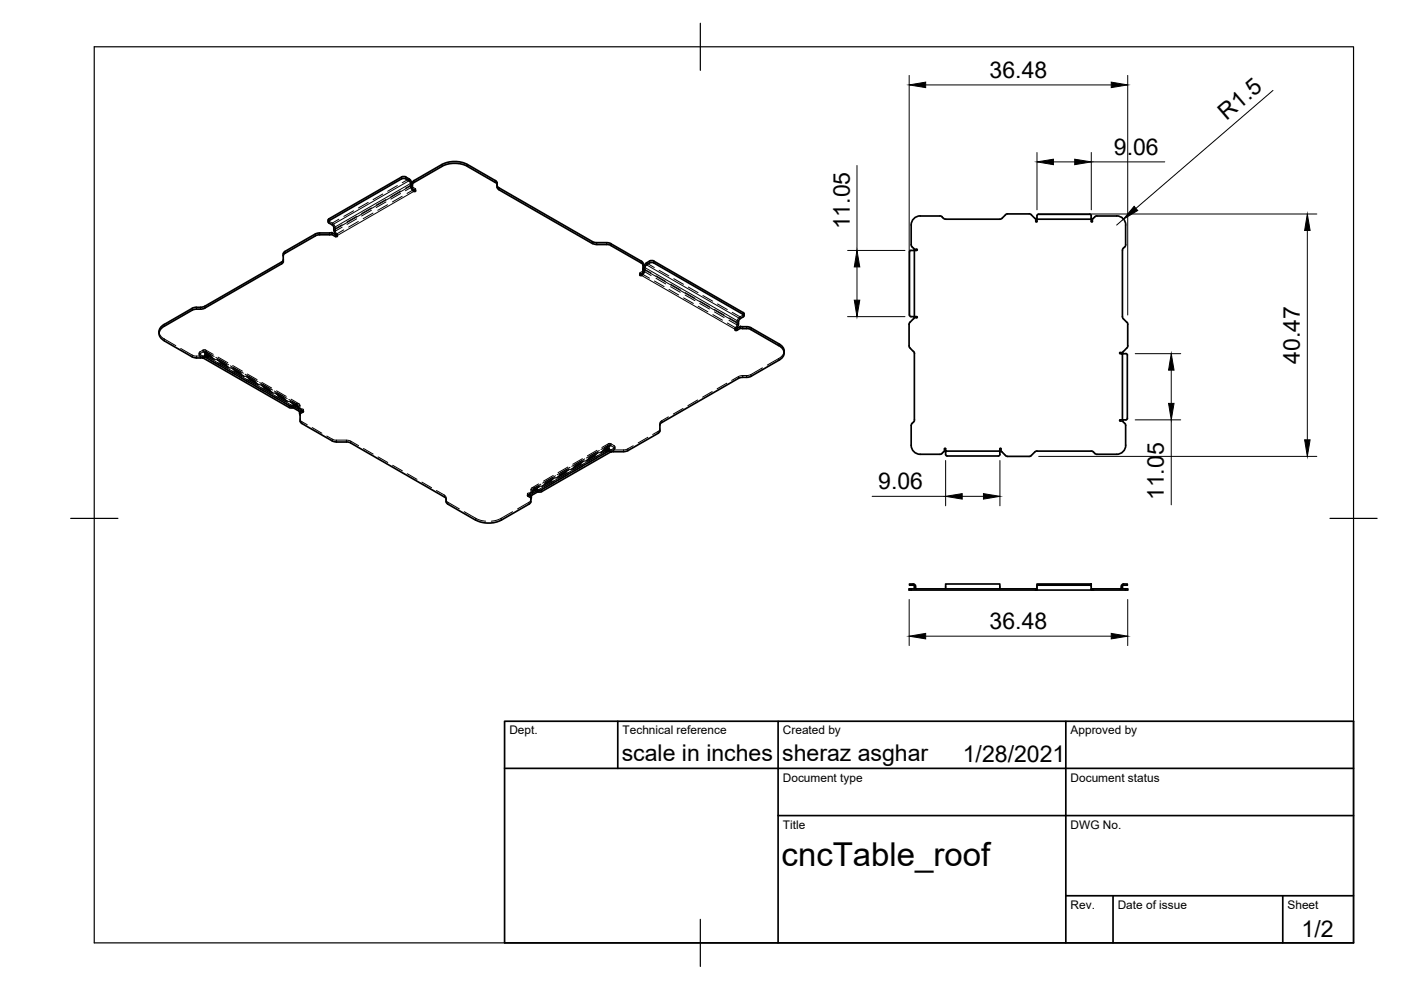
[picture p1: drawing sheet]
<svg xmlns="http://www.w3.org/2000/svg" width="297mm" height="210mm" viewBox="0 0 297 210" stroke-linecap="round" stroke-linejoin="round" font-family="sans-serif">
<!-- layer: Visible -->
<g fill="none" stroke="#000" stroke-width=".36">
<path d="M85.1 37.9l-15.3 8.9M85.2 37.9h.9M86 37.9l.9 .6 .2 .4M86 37.5l.7 .4M86.1 37.5l-.7-.1-.3 .1-15.3 8.9-.2 .3v.3M86.7 37.9l.5 .5 .2 .7M87.1 38.9v.5M87.1 39.4l.2 .7a.67 .67 0 0 0 .8 .5v-.2l-.8-.4v-.4M87.4 39.1v.4M87.4 39.7l-.1 .3M87.4 39.3l-.1 .3M87.8 38.7l-.4 .5"/>
<path d="M93.7 35.3a6 6 0 0 1 5.4 0M93.7 35.3l-5.9 3.4M99.1 35.3l5.9 3.4M105 38.3l-5.9-3.4a6 6 0 0 0-5.4 0l-6.1 3.5-.2 .4v.9M105 38.3l.4 .5M105 38.7l.4 .5M105.4 39.3l.4 .5 19.8 11.4 .6 .2 3.1 .1 6.7 3.9 .4 .5M105.4 38.8v.9M105.4 39.7l.4 .5M59.7 55.6l-16.3 9.3-2.6 .5-6 3.4M60.1 55.1l-.4 .5M69.8 46.8l-.2 .3 .8 .6a1.02 1.02 0 0 1 .4 1.1"/>
<path d="M70.4 49.3l-3 .1-.5 .2-6.7 3.9-.2 .3v1.8l-.3 .4-16.3 9.3-2.6 .5-6 3.4a1.62 1.62 0 0 0-1.1 1.5 1.62 1.62 0 0 0 1.1 1.5M70.4 49.7l-3.3 .2-6.7 3.8-.4 .5M70.8 48.8l.2 .6 .5 .6-.4 .1-.7-.4v-.4l.9 .5M105.7 40.2l19.9 11.4 .9 .3h2.8l6.7 3.9 .4 .5M136.3 55.9l.1 1.9M136.7 56.7a1.31 1.31 0 0 1-1 1.7v-.2l.7-.4-.1-.7M137.7 55.4a1.84 1.84 0 0 0-1.3 1.9M137.7 55.3h.9M138.6 55.7l19 11M138.6 55.4l19 10.9M138.6 55.7a1.54 1.54 0 0 0-1.9 1M193.1 53.1h.8"/>
<path d="M193.2 53.1l-.4 .3v13.4M194.4 53.1h-.5v14l.6 .2-.7 .1-1 1.2-.1 4.7M199.7 46l.8 .5h11.5M199.8 46l-.3-.2h-4.4a1.92 1.92 0 0 0-1.9 1.9v4.2l.2 .4a1.12 1.12 0 0 0 1 .6v.2M213.6 45.4h4.6M213.6 45.3l-.3 .1-.9 .9-.4 .2M218.2 45.3l.5 .2M218.7 45.5l.9 .9M219.6 46.4l.1 .7 .2-.6h11.5v.5l.1 .1 .1-.7M219.9 46.5v-.9l.3-.2h10.8l.3 .2 .1 .9M232.1 46l-.5 .4M232.6 45.8h4.2a1.88 1.88 0 0 1 1.9 1.9v4.2l-.7 1.2v14"/>
<path d="M232.6 45.8l-.5 .2M34.8 68.8l-.4 .2a1.74 1.74 0 0 0-.7 1.7M34.8 72.3l6 3.4 .9 .2M41.7 75.9h.8M43.1 75.9l18.2 10.5h.9M43.5 75.7l.3 .1 .4-.2-.3-.1-.9 .4h-.5M43.6 75.8l19.9 11.4 .6-.1 .2 .1v.1M155.9 69.8v.2h.3M156.2 69.6l-.1 .1M156.6 68.7l-.2 .6-.5 .5M156.9 67.6a1.06 1.06 0 0 0-.3 1.1M157 69.2l1.6 .1 .6 .2 5.9 3.4"/>
<path d="M157 69.6l1.6 .1 .6 .2 5.9 3.4M157 69.2v.4l-.8 .4M157 69.2l-.8 .5M157.6 66.3l.2 .2M157.6 66.6l.2 .4-.9 .6M157.8 66.5v.4M165.1 76.4l-5.9 3.4-2.6 .4-16.3 9.4-.3 .3-.1 1.4-.1 .4-6.7 3.9M165.1 72.9l.4 .3a1.68 1.68 0 0 1 .8 1.2M165.1 73.3a1.63 1.63 0 0 1 1.2 1.5 1.63 1.63 0 0 1-1.2 1.6M166.2 74.5v.3M192.7 73.3l.1 .3 1 1.1 .1 .3v14.2l-.5 .6M192.8 66.8l.2 .3h.9"/>
<path d="M237.5 75h.5v14l-.6 .1 .1 .2a.92 .92 0 0 1 1 .5M238 67.1l.1 .3 .8 .9M238 75h.7M238.7 75l.3 .3M238.9 73.8l-.9 1h-.6l.1 .2M238.9 68.3l.2 .5v4.5M239 75.3v13.4M239.1 73.3l-.2 .5M63.5 87.8l.1 .2M63.6 88v1.3l.2 .3 6.6 3.9 .9 .2h2.5l.6 .2 19.8 11.5M63.9 87.2l-.4 .2v.4l.8-.5M129 95.6l-16.3 9.4"/>
<path d="M129.1 95.5l-.4 .2-.3-.2 .3-.2 .9 .5h.5M129.5 95.8l-14.7 8.4-.8 .1M130.1 95.8h2.1M133.1 95.5l-.9 .3M193.4 89.8l-.2 .4v4.2a1.92 1.92 0 0 0 1.9 1.9h4.2l.5-.2M200.5 95.6v.9l.3 .2M200.8 96.7h10.9M212 95.6v.8M212 95.2v.4h-11.5v-.5h-.2a.97 .97 0 0 1-.6 1M212 96.4l-.3 .3M212 95.1h.2v.6l1.1 1 .3 .1M218.7 96.6l-.5 .2h-4.6"/>
<path d="M232.6 96.3l-1.1-.7h-11.6l-.5 .2-.7 .8M238.5 89.8l.2 .2v4.4a1.92 1.92 0 0 1-1.9 1.9h-4.2M239 88.7l-.1 .3h-.9M94.2 105.3l.4 .6M94.6 106.3l.3 .6M94.6 105.9v.5M95 106.9l5.9 3.4M100.9 110.3a6 6 0 0 0 5.4 0M112.2 106.9l-5.9 3.4M112.3 105l.3 .2v.4l-.8-.5 .3-.2 .6 .1M112.6 106.3l-.4 .6M112.6 105.6l-.1 .8"/>
<path d="M193.2 124.9h26.7M193.2 124.9h-.5v.2h.5M193.2 125.1h26.4M193.2 124.9v.2M193.6 124.1h-.8v-.3l1.1 .1 .2 .2v.5l.3 .3M193.6 124.1l.3 .2 .1 .5M200.5 124.9v-1.1h11.5v1.1M219.6 124.9v.2h.3M219.9 123.8h11.5v.3h-11.5zM219.9 124.1v1h11.5v-1M231.4 124.9h7.7v.2h-7.5M231.6 124.9v.2h-.2"/>
<path d="M238.2 124.1h.8v-.3a.95 .95 0 0 0-1.3 1l-.2 .1M238.2 124.1l-.2 .2-.1 .5M238.7 124.9v.2"/>
</g>
<!-- layer: Hidden -->
<g fill="none" stroke="#000" stroke-width=".21">
<path d="M87.4 39.5a.51 .51 0 0 0 .1 .6 .51 .51 0 0 0 .6 0l-.8-.5M69.6 46.7l1.4 1.2 .2 1.4 .3 .3-.3 .2M71.5 49.7v.4M88.1 40.1v.4M135.6 57.9v.4M136.4 57.3a.5 .5 0 0 1-.1 .6 .5 .5 0 0 1-.7 0l.8-.5M33.7 70.3l.1 .6 .7 .8 2.8 1.6M38.3 73.9l2.9 1.6 1.8 .1M42.2 74.9v.4M43 75.6v.3M43.3 74.6l1.7 1M43.5 75.7l-.2-1.1h-.2l-.8 .4-.1 .3 .9 .6"/>
<path d="M43.5 74.2l1.7 .9M43.7 75.1v-.5a.41 .41 0 0 0-.2-.4 .41 .41 0 0 0-.4 0l-.8 .4-.1 .4 1.4 .8M43.7 75.1l-.7 .5M43.8 75.3l1.7 1M44.1 75.2v.4M44.6 76.4l2.1 1.2M46 76.2l2.1 1.1M46.2 75.7l2.1 1.2M46.5 76.9l2.1 1.2M47.7 78.2l2.1 1.2M49.1 77.9l2.1 1.2M49.3 77.5l2.1 1.2"/>
<path d="M49.6 78.7l2.1 1.2M50.8 80l2.1 1.2M52.2 79.7l2.1 1.2M52.4 79.3l2.1 1.2M155.8 69.5v.4M157.8 66.5l-1.3 1.1-.4 1.7a.2 .2 0 0 0-.3 .2 .2 .2 0 0 0 .3 .2M161.6 78l-2.5 1.5-2.3 .2-1.7 1M166.2 74.5l-.1 .5-.6 .8-2.8 1.6M52.7 80.5l2.1 1.2M53.9 81.8l2.1 1.2M55.3 81.5l2.1 1.2M55.5 81.1l2.1 1.2"/>
<path d="M55.8 82.2l2.1 1.2M57 83.6l2.1 1.1M58.4 83.3l2.1 1.2M58.6 82.9l2.1 1.1M58.9 84l2.1 1.2M60.1 85.3l1.5 .8h.5l.8-.4a.41 .41 0 0 1 .5-.1 .41 .41 0 0 1 .2 .4v.7l.7 .1-.4 .4M61.5 85.1l1.7 .9M61.7 84.6l1.7 1M62 85.8l1.7 1M62.2 86.5l.7-.5h.3l.1 1 .2 .2M63.5 87.4l.1 .6M63.6 88.9l.2 .4 1.4 .8"/>
<path d="M64.3 86.9v.3M66.2 90.6l2 1.3M69.3 92.4l1.5 .9 3.4 .1 1.8 1.1M77.1 95.1l2 1.2M80.2 96.9l2 1.2M83.2 98.7l2.1 1.1M120.4 99l-2.1 1.2M120.6 99.5l-2 1.1M123.2 98.4l-2.1 1.2M123.5 97.3l-2.1 1.1M123.5 98.8l-2 1.2M123.7 97.7l-2 1.2"/>
<path d="M126.3 96.6l-2.1 1.2M126.6 95.5l-2.1 1.2M126.6 97.1l-2 1.1M126.8 95.9l-2 1.2M128.4 95.1v.4M128.8 95.2l-1.5 .8M129.1 94.1l-1.5 .8M129.1 95.5l.2-1 1 .4a.25 .25 0 0 1 .1 .3 .25 .25 0 0 1-.2 .2l-.7 .4M129.3 94.5l-1.5 .8M129.6 95.4v.4M130.4 94.8v.3M134.3 94.5l-1.8 .9h-2.9l-.8-.4a.19 .19 0 0 0-.3-.1 .19 .19 0 0 0 0 .3 .19 .19 0 0 0 .3 0v-.7a.42 .42 0 0 1 .2-.4 .42 .42 0 0 1 .5 0l.8 .5v.3l-2.6 1.6"/>
<path d="M137.4 92.7l-2.1 1.2M139.9 90.9l-.2 .4-1.3 .8M141.7 88.4l-1.6 .9-.2 .3v.5M144.8 86.6l-2.1 1.2M147.9 84.8l-2.1 1.2M151 83l-2.1 1.2M154.1 81.3l-2.1 1.1M86.3 100.4l2.1 1.2M89.5 102.2l2 1.2M92.5 104l1.9 1.1 .2 .2v.6M94.6 106l.2 .4 2.6 1.5M98.4 108.5l2.9 1.6 1.7 .4"/>
<path d="M108.7 108.5l-2.9 1.6-1.6 .4M111.8 104.7v.4M112.5 106l-.2 .4-2.6 1.5M112.6 105.2l-.1 .7M113.9 103.8l-1.4 .8M114 104.3l-1-.5-.1 1-.2 .2M114.2 102.6l-1.4 .8M114.4 103l-1.4 .8M117 102l-2.1 1.2M117.3 100.8l-2.1 1.2M117.3 102.4l-2.7 1.5h-.5l-.9-.4a.4 .4 0 0 0-.4-.1 .4 .4 0 0 0-.2 .5v.6l-.4 .1a.18 .18 0 0 0-.3-.1 .18 .18 0 0 0 0 .3l.4 .2M117.5 101.2l-2 1.2"/>
<path d="M120.1 100.2l-2.1 1.2M120.4 100.6l-2 1.2"/>
<circle cx="43.9" cy="75.2" r=".19"/>
</g>
<!-- layer: Hidden Narrow -->
<g fill="none" stroke="#000" stroke-width=".21">
<path d="M84.2 39.3l-2 1.2M86.7 37.9l-1.4 .8M87.3 39.6l-1.3 .8M87.4 39.1l-1.4 .8M88.1 40v.4M69.8 46.9v.4M71.9 46.5l-1.5 .8v.4M72.5 47.6l-1.4 .9-.3-.2M72.5 48.2l-1.4 .8-.3-.2M72.9 48.7l-1.4 .9v.4M75 44.7l-2.1 1.2M75.6 45.9l-2 1.1"/>
<path d="M75.6 46.4l-2 1.2M76 47l-2.1 1.1M78.1 42.9l-2.1 1.2M78.7 44.1l-2 1.2M78.7 44.6l-2 1.2M79.1 45.2l-2.1 1.2M81.2 41.1l-2.1 1.2M81.8 42.3l-2 1.2M81.8 42.8l-2 1.2M82.2 43.4l-2.1 1.2M84.9 40.5l-2 1.2M84.9 41l-2 1.2"/>
<path d="M85.3 41.6l-2.1 1.2M87.7 40.2l-1.4 .8M135.7 57.8v.4M136 58l1.7 1M136.4 56.9l1.6 1M136.4 57.4l1.6 1M137.1 55.7l1.6 1M138.7 59.6l2.1 1.2M139.1 58.5l2 1.2M139.1 59l2 1.2M139.7 57.3l2.1 1.2M142.9 59.1l2 1.2"/>
<path d="M34.8 71.9v.4M40.7 75.3v.4M41.7 75.5v.4M42.4 74.6v.4M42.4 75.1v.4M42.5 75.5v.4M43.7 75.1l1.7 1M43.7 75.1l-.3 .2 1.7 1M43.7 75.1v.4M44.1 75.5v-.2l1.6 1M44.7 75.2l-1.6-1v.4l1.6 1M45.4 75.6l-1.7-1-.3 .2 1.7 1"/>
<path d="M45.8 76.2l2.4 1.3M45.8 75.8l2 1.2M46.1 76.9l2.1 1.2M46.4 76.2l2.1 1.2M46.4 76.7l2.4 1.4M48.9 77.9l2.4 1.4M48.9 77.6l2.7 1.5M49.2 78.7l2.1 1.2M49.5 78.5l2.4 1.4M52 79.7l2.4 1.4M52 79.3l2 1.2M52.6 79.7l2.1 1.2"/>
<path d="M141.8 61.4l2.1 1.1M142.2 60.3l2 1.1M142.2 60.8l2 1.2M144.9 63.2l2.1 1.1M145.3 62l2 1.2M145.3 62.6l2 1.1M145.9 60.9l2.1 1.2M148 64.9l2.1 1.2M148.4 63.8l2 1.2M148.4 64.3l2 1.2M149 62.7l2.1 1.2M151.1 66.7l2.1 1.2"/>
<path d="M151.5 65.6l2 1.2M151.5 66.1l2 1.2M152.1 64.4l2.1 1.2M154.2 68.5l1.7 1v.3M154.6 67.4l1.6 .9 .4-.2M154.6 67.9l1.6 1 .4-.2M155.2 66.2l1.7 1v.4M156.6 79.8v.4M157.5 79.6v.4M157.6 66.8v.4M158.3 79.6v.4M159.2 79.4v.4"/>
<path d="M165.1 76v.4M52.3 80.4l2.1 1.2M52.6 80.3l2.4 1.3M55.1 81.5l2.3 1.4M55.1 81.1l2.7 1.6M55.4 82.2l2 1.2M55.7 82l2.4 1.4M58.1 83.3l2.1 1.2M58.1 82.9l2.1 1.2M58.5 83.5l2.1 1.2M58.5 84l2.1 1.2M58.8 83.3l2.1 1.2"/>
<path d="M58.8 83.8l2.4 1.4M61.2 85.1l2 1.1 .4-.2-1.7-.9M61.2 84.7l1.7 1v.3M61.3 86v.4M61.9 85.6l1.7 1-.4 .2-1.6-1M62.3 86v.4M62.3 85.8l1.6 1v.3M64 89.4v.4M64.3 86.9v.2M70.4 93.1v.4M71.3 93.3v.4M73.4 93.3v.4"/>
<path d="M74.4 93.5v.4M120.2 99.5l-2.1 1.2M120.9 99.5l-2.4 1.4M120.9 99.1l-2.1 1.2M123.3 97.7l-2.1 1.2M123.3 98.2l-2.4 1.4M123.6 98.4l-2 1.2M124 97.7l-2.4 1.4M124 97.3l-2.1 1.2M126.4 95.9l-2.1 1.2M126.4 96.4l-2.4 1.4M126.7 96.1l-2 1.2"/>
<path d="M126.7 96.6l-2 1.2M127.1 95.9l-2.1 1.2M127.1 95.5l-2.1 1.2M127.4 95.3l1.4-.8 .4 .2-1.4 .8M128.1 94.9l1.4-.8v.4l-1.4 .8M128.5 95.2v.2M128.8 95l.4 .2-1.4 .8M128.8 95l-1.7 1M128.8 95v.4M130.1 95.4v.4M130.2 94.5v.4M130.2 95v.4"/>
<path d="M132.2 95.4v.4M133.1 95.2v.4M139.6 91.5v.4M140.3 89.2v.4M94.2 105v.4M95 106.5v.4M100.9 109.9v.4M106.3 109.9v.4M111.9 104.8v.2M112.2 106.5v.4M113.9 103.9v.3M114 103l-1.4 .9 .3 .1 1.8-1"/>
<path d="M114 103.6l-1.8 1v.4M114.3 103.8l-1.4 .8-.3-.2M114.7 102.7l-1.5 .8v.4M114.8 103.9v.3M117.1 101.8l-2.4 1.4M117.4 102l-2 1.2M117.8 101.3l-2.4 1.3M117.8 100.9l-2.8 1.5M120.2 100l-2.4 1.4M120.5 100.2l-2 1.2"/>
</g>
<!-- layer: Visible Narrow -->
<g fill="none" stroke="#000" stroke-width=".21">
<path d="M85.1 37.5v.4M86 37.5v.4M86.7 37.9v.4l-16.3 9.4M87.3 39.6l-.2-.2-16.3 9.4M87.4 39.1l-.3-.2-16.3 9.4M87.8 38.3v.4M93.7 34.9v.4M99.1 34.9v.4M105 38.3v.4M105.7 39.8v.4M59.7 55.6v.4M60.4 53.3v.4"/>
<path d="M66.9 49.6v.4M67.8 49.4v.4M69.8 46.4v.4M69.9 49.4v.4M71.1 49.8v.4M87.7 40.2v.4l-16.2 9.4M125.6 51.2v.4M126.5 51.4v.5M128.6 51.4v.5M129.5 51.7v.4M136 55.4v.4M136 58v.4l19.9 11.4"/>
<path d="M136.4 56.9l.3-.2 19.9 11.4M136.4 57.4l.3-.2 19.9 11.5M137.1 55.7v.4l19.8 11.5M137.7 55.4v.3M138.6 55.4v.3M34.8 68.8v.4M40.7 65.4v.4M41.7 65.2v.3M42.5 65.2v.3M43.4 65v.3M44.1 75.5v.2l19.8 11.4M156.2 69.7v.3"/>
<path d="M157.5 69.3v.4M157.6 66.3v.4M158.3 69.3v.4M159.2 69.5v.4M165.1 72.9v.4M64.3 87.1v.2M128.5 95.4v.2l-16.3 9.4M111.9 105v.2"/>
</g>
<!-- layer: Hidden Narrow -->
<g fill="#000" stroke="#000" stroke-width=".21">
<circle cx="87.7" cy="40.2" r=".08"/>
<circle cx="136" cy="58" r=".08"/>
</g>
<!-- layer: Border -->
<path d="M20 9.9h267v190h-267zM148.5 4.9v10M15 109.9h10M282 109.9h10M148.5 194.9v10" fill="none" stroke="#000" stroke-width=".25"/>
<!-- layer: TitleBlock -->
<path d="M107 152.9h180v47h-180zM131 152.9v10M165 152.9v47M226 152.9v47M107 162.9h180M165 172.9h122M226 189.9h61M236 189.9v10M272 189.9v10" fill="none" stroke="#000" stroke-width=".36"/>
<!-- layer: Dimensions -->
<g fill="none" stroke="#000" stroke-width=".21">
<path d="M192.8 16v50.8M196.3 18h39.3M239.1 16v50.8M269.9 19.2l-29.1 25M181.7 35.1v18M219.9 32.3v12.2M223.4 34.3h4.5M231.4 32.3v12.2M231.4 34.3h15.6M179.7 53.1h12.2M181.7 56.6v7M220.2 45.4h59"/>
<path d="M238.2 46.5l-1.5 1.2M277.2 48.9v44.4M179.7 67.1h12.2M240.7 75h9.6M248.3 78.5v7M200.5 97.6v9.6M212 97.6v9.6M220.2 96.8h59M240.7 89h9.6M248.3 89v18M184.9 105.2h15.6M204 105.2h4.5"/>
<path d="M192.8 127.1v9.8M196.3 134.9h39.3M239.1 127.1v9.8"/>
</g>
<g fill="#000" stroke="#000" stroke-width=".21">
<path d="M192.8 18l3.5-.6v1.2zM235.6 17.4l3.5 .6-3.5 .6zM219.9 34.3l3.5-.5v1.1zM227.9 33.8l3.5 .5-3.5 .6zM181.7 53.1l.6 3.5h-1.2zM240.5 43.7l.7 .9-3 1.9zM277.2 45.4l.6 3.5h-1.2zM181.1 63.6h1.2l-.6 3.5zM248.3 75l.6 3.5h-1.1zM247.8 85.5h1.1l-.6 3.5zM276.6 93.3h1.2l-.6 3.5zM200.5 105.2l3.5-.5v1.1z"/>
<path d="M208.5 104.7l3.5 .5-3.5 .6zM192.8 134.9l3.5-.6v1.2zM235.6 134.3l3.5 .6-3.5 .6z"/>
</g>
<text font-size="7" x="165.7" y="183.5">cncTable_roof</text>
<g font-size="4.9">
<text x="209.8" y="16.4">36.48</text>
<text x="260.1" y="25.6" transform="rotate(-41 260.1 25.6)">R1.5</text>
<text x="236.2" y="32.8">9.06</text>
<text x="180.1" y="48.6" transform="rotate(-90 180.1 48.6)">11.05</text>
<text x="275.6" y="77.1" transform="rotate(-90 275.6 77.1)">40.47</text>
<text x="186.2" y="103.7">9.06</text>
<text x="246.8" y="106.1" transform="rotate(-90 246.8 106.1)">11.05</text>
<text x="209.8" y="133.3">36.48</text>
<text x="131.8" y="161.4">scale in inches</text>
<text x="165.8" y="161.4">sheraz asghar</text>
<text x="204.1" y="161.5">1/28/2021</text>
<text x="275.9" y="198.6">1/2</text>
</g>
<g font-size="2.5">
<text x="108" y="155.7">Dept.</text>
<text x="132" y="155.7">Technical reference</text>
<text x="166" y="155.7">Created by</text>
<text x="227" y="155.7">Approved by</text>
<text x="166" y="165.7">Document type</text>
<text x="227" y="165.7">Document status</text>
<text x="166" y="175.7">Title</text>
<text x="227" y="175.7">DWG No.</text>
<text x="227" y="192.7">Rev.</text>
<text x="237" y="192.7">Date of issue</text>
<text x="273" y="192.7">Sheet</text>
</g>
</svg>
